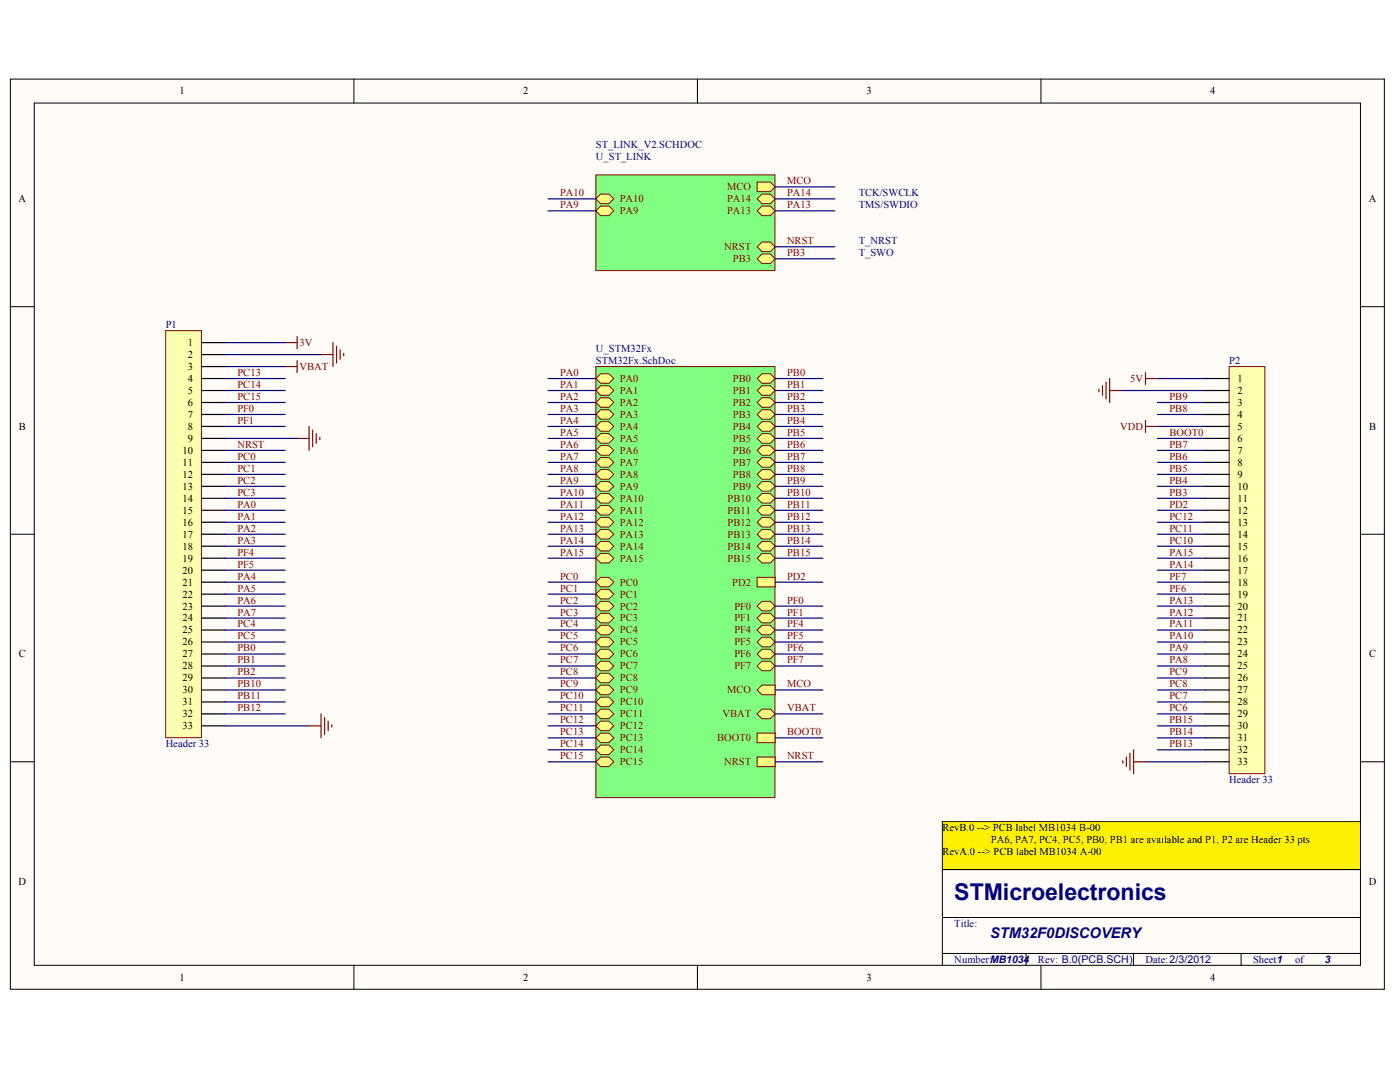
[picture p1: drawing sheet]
<svg xmlns="http://www.w3.org/2000/svg" width="271mm" height="207mm" viewBox="0 0 271 207" stroke-linecap="round" stroke-linejoin="round" font-family="sans-serif">
<g fill="#fffcf8" stroke="#000" stroke-width=".19">
<path d="M2 15.3h265.9v176h-265.9z"/>
<path d="M6.6 19.9h256.7v166.7h-256.7z"/>
</g>
<g fill="none" stroke="#000" stroke-width=".19">
<path d="M68.5 15.3v4.6M135 15.3v4.6M201.4 15.3v4.6M2 59.3h4.6M263.3 59.3h4.6M2 103.3h4.6M263.3 103.3h4.6M2 147.3h4.6M263.3 147.3h4.6M182.4 177.4h80.9M263.3 168.1h-80.9v18.6M68.5 186.7v4.6"/>
<path d="M135 186.7v4.6M182.4 184.4h80.9M198.6 184.4v2.3M201.4 186.7v4.6M219.4 184.4v2.3M240.2 184.4v2.3"/>
</g>
<path d="M115.3 33.8h34.7v18.5h-34.7z" fill="#80ff80" stroke="#800000" stroke-width=".19"/>
<g fill="#ffff80" stroke="#800000" stroke-width=".19">
<path d="M147.5 39.8h1.6l.9 1-.9 .9h-1.6l-1-.9z" fill-rule="evenodd"/>
<path d="M147.5 37.5h1.6l.9 1-.9 .9h-1.6l-1-.9z" fill-rule="evenodd"/>
<path d="M147.5 46.8h1.6l.9 .9-.9 .9h-1.6l-1-.9z" fill-rule="evenodd"/>
<path d="M147.5 49.1h1.6l.9 .9-.9 1h-1.6l-1-1z" fill-rule="evenodd"/>
<path d="M146.5 35.2h2.6l.9 .9-.9 1h-2.6z" fill-rule="evenodd"/>
<path d="M116.2 37.5h1.7l.9 1-.9 .9h-1.7l-.9-.9z" fill-rule="evenodd"/>
<path d="M116.2 39.8h1.7l.9 1-.9 .9h-1.7l-.9-.9z" fill-rule="evenodd"/>
</g>
<path d="M150 38.5h11.6M150 36.1h11.6M150 40.8h11.6M150 47.7h11.6M150 50h11.6" fill="none" stroke="#000080" stroke-width=".23"/>
<path d="M115.3 70.9h34.7v83.3h-34.7z" fill="#80ff80" stroke="#800000" stroke-width=".19"/>
<g fill="#ffff80" stroke="#800000" stroke-width=".19">
<path d="M116.2 102.4h1.7l.9 .9-.9 .9h-1.7l-.9-.9z" fill-rule="evenodd"/>
<path d="M116.2 104.7h1.7l.9 .9-.9 .9h-1.7l-.9-.9z" fill-rule="evenodd"/>
<path d="M116.2 107h1.7l.9 .9-.9 1h-1.7l-.9-1z" fill-rule="evenodd"/>
<path d="M116.2 100.1h1.7l.9 .9-.9 .9h-1.7l-.9-.9z" fill-rule="evenodd"/>
<path d="M116.2 72.3h1.7l.9 .9-.9 .9h-1.7l-.9-.9z" fill-rule="evenodd"/>
<path d="M116.2 74.6h1.7l.9 .9-.9 .9h-1.7l-.9-.9z" fill-rule="evenodd"/>
<path d="M116.2 76.9h1.7l.9 .9-.9 .9h-1.7l-.9-.9z" fill-rule="evenodd"/>
<path d="M116.2 79.2h1.7l.9 .9-.9 1h-1.7l-.9-1z" fill-rule="evenodd"/>
<path d="M116.2 81.5h1.7l.9 1-.9 .9h-1.7l-.9-.9z" fill-rule="evenodd"/>
<path d="M116.2 83.8h1.7l.9 1-.9 .9h-1.7l-.9-.9z" fill-rule="evenodd"/>
<path d="M116.2 86.2h1.7l.9 .9-.9 .9h-1.7l-.9-.9z" fill-rule="evenodd"/>
<path d="M116.2 88.5h1.7l.9 .9-.9 .9h-1.7l-.9-.9z" fill-rule="evenodd"/>
<path d="M116.2 90.8h1.7l.9 .9-.9 .9h-1.7l-.9-.9z" fill-rule="evenodd"/>
<path d="M116.2 93.1h1.7l.9 .9-.9 1h-1.7l-.9-1z" fill-rule="evenodd"/>
<path d="M116.2 95.4h1.7l.9 1-.9 .9h-1.7l-.9-.9z" fill-rule="evenodd"/>
<path d="M116.2 97.7h1.7l.9 1-.9 .9h-1.7l-.9-.9z" fill-rule="evenodd"/>
<path d="M147.5 100.1h1.6l.9 .9-.9 .9h-1.6l-1-.9z" fill-rule="evenodd"/>
<path d="M147.5 72.3h1.6l.9 .9-.9 .9h-1.6l-1-.9z" fill-rule="evenodd"/>
<path d="M147.5 74.6h1.6l.9 .9-.9 .9h-1.6l-1-.9z" fill-rule="evenodd"/>
<path d="M147.5 76.9h1.6l.9 .9-.9 .9h-1.6l-1-.9z" fill-rule="evenodd"/>
<path d="M147.5 79.2h1.6l.9 .9-.9 1h-1.6l-1-1z" fill-rule="evenodd"/>
<path d="M147.5 81.5h1.6l.9 1-.9 .9h-1.6l-1-.9z" fill-rule="evenodd"/>
<path d="M147.5 83.8h1.6l.9 1-.9 .9h-1.6l-1-.9z" fill-rule="evenodd"/>
<path d="M147.5 86.2h1.6l.9 .9-.9 .9h-1.6l-1-.9z" fill-rule="evenodd"/>
<path d="M147.5 88.5h1.6l.9 .9-.9 .9h-1.6l-1-.9z" fill-rule="evenodd"/>
<path d="M147.5 90.8h1.6l.9 .9-.9 .9h-1.6l-1-.9z" fill-rule="evenodd"/>
<path d="M147.5 93.1h1.6l.9 .9-.9 1h-1.6l-1-1z" fill-rule="evenodd"/>
<path d="M147.5 95.4h1.6l.9 1-.9 .9h-1.6l-1-.9z" fill-rule="evenodd"/>
<path d="M147.5 97.7h1.6l.9 1-.9 .9h-1.6l-1-.9z" fill-rule="evenodd"/>
<path d="M147.5 102.4h1.6l.9 .9-.9 .9h-1.6l-1-.9z" fill-rule="evenodd"/>
<path d="M147.5 104.7h1.6l.9 .9-.9 .9h-1.6l-1-.9z" fill-rule="evenodd"/>
<path d="M147.5 107h1.6l.9 .9-.9 1h-1.6l-1-1z" fill-rule="evenodd"/>
<path d="M116.2 118.6h1.7l.9 .9-.9 .9h-1.7l-.9-.9z" fill-rule="evenodd"/>
<path d="M116.2 146.4h1.7l.9 .9-.9 .9h-1.7l-.9-.9z" fill-rule="evenodd"/>
<path d="M116.2 144.1h1.7l.9 .9-.9 .9h-1.7l-.9-.9z" fill-rule="evenodd"/>
<path d="M116.2 141.7h1.7l.9 1-.9 .9h-1.7l-.9-.9z" fill-rule="evenodd"/>
<path d="M116.2 139.4h1.7l.9 1-.9 .9h-1.7l-.9-.9z" fill-rule="evenodd"/>
<path d="M116.2 137.1h1.7l.9 .9-.9 1h-1.7l-.9-1z" fill-rule="evenodd"/>
<path d="M116.2 134.8h1.7l.9 .9-.9 .9h-1.7l-.9-.9z" fill-rule="evenodd"/>
<path d="M116.2 132.5h1.7l.9 .9-.9 .9h-1.7l-.9-.9z" fill-rule="evenodd"/>
<path d="M116.2 130.2h1.7l.9 .9-.9 .9h-1.7l-.9-.9z" fill-rule="evenodd"/>
<path d="M116.2 127.8h1.7l.9 1-.9 .9h-1.7l-.9-.9z" fill-rule="evenodd"/>
<path d="M116.2 125.5h1.7l.9 1-.9 .9h-1.7l-.9-.9z" fill-rule="evenodd"/>
<path d="M116.2 123.2h1.7l.9 .9-.9 1h-1.7l-.9-1z" fill-rule="evenodd"/>
<path d="M116.2 120.9h1.7l.9 .9-.9 1h-1.7l-.9-1z" fill-rule="evenodd"/>
<path d="M116.2 116.3h1.7l.9 .9-.9 .9h-1.7l-.9-.9z" fill-rule="evenodd"/>
<path d="M116.2 114h1.7l.9 .9-.9 .9h-1.7l-.9-.9z" fill-rule="evenodd"/>
<path d="M116.2 111.6h1.7l.9 1-.9 .9h-1.7l-.9-.9z" fill-rule="evenodd"/>
<path d="M146.5 111.6h3.5v1.9h-3.5z" fill-rule="evenodd"/>
<path d="M146.5 141.7h3.5v1.9h-3.5z" fill-rule="evenodd"/>
<path d="M146.5 146.4h3.5v1.8h-3.5z" fill-rule="evenodd"/>
<path d="M147.5 132.5h2.5v1.8h-2.5l-1-.9z" fill-rule="evenodd"/>
<path d="M147.5 137.1h1.6l.9 .9-.9 1h-1.6l-1-1z" fill-rule="evenodd"/>
<path d="M147.5 127.8h1.6l.9 1-.9 .9h-1.6l-1-.9z" fill-rule="evenodd"/>
<path d="M147.5 125.5h1.6l.9 1-.9 .9h-1.6l-1-.9z" fill-rule="evenodd"/>
<path d="M147.5 123.2h1.6l.9 .9-.9 1h-1.6l-1-1z" fill-rule="evenodd"/>
<path d="M147.5 120.9h1.6l.9 .9-.9 1h-1.6l-1-1z" fill-rule="evenodd"/>
<path d="M147.5 118.6h1.6l.9 .9-.9 .9h-1.6l-1-.9z" fill-rule="evenodd"/>
<path d="M147.5 116.3h1.6l.9 .9-.9 .9h-1.6l-1-.9z" fill-rule="evenodd"/>
</g>
<g fill="none" stroke="#000080" stroke-width=".23">
<path d="M106.1 77.8h9.2M106.1 75.5h9.2M106.1 73.2h9.2M150 77.8h9.2M150 75.5h9.2M150 73.2h9.2M106.1 98.7h9.2M106.1 96.4h9.2M106.1 94h9.2M106.1 91.7h9.2M106.1 89.4h9.2M106.1 87.1h9.2"/>
<path d="M106.1 84.8h9.2M106.1 82.5h9.2M106.1 80.1h9.2M150 98.7h9.2M150 96.4h9.2M150 94h9.2M150 91.7h9.2M150 89.4h9.2M150 87.1h9.2M150 84.8h9.2M150 82.5h9.2M150 80.1h9.2"/>
<path d="M106.1 112.6h9.2M106.1 107.9h9.2M106.1 105.6h9.2M106.1 103.3h9.2M106.1 101h9.2M106.1 119.5h9.2M106.1 117.2h9.2M106.1 114.9h9.2M150 112.6h9.2M150 107.9h9.2M150 105.6h9.2M150 103.3h9.2"/>
<path d="M150 101h9.2M150 119.5h9.2M150 117.2h9.2M106.1 133.4h9.2M106.1 138h9.2M106.1 135.7h9.2M106.1 131.1h9.2M106.1 128.8h9.2M106.1 126.5h9.2M106.1 124.1h9.2M106.1 121.8h9.2M150 133.4h9.2"/>
<path d="M106.1 147.3h9.2M106.1 145h9.2M106.1 142.7h9.2M106.1 140.4h9.2M150 147.3h9.2M150 142.7h9.2"/>
</g>
<path d="M182.4 158.9h80.9v9.2h-80.9z" fill="#fdf101" stroke="#000" stroke-width=".19"/>
<g fill="none" stroke="#800000" stroke-width=".23">
<path d="M55.2 70.9h2.3M55.2 66.2h2.3M57.5 65.1v2.3M57.5 69.7v2.3M62.1 68.6h2.3M64.4 66.2v4.7M65.1 66.9v3.3M65.8 67.6v1.9M66.5 68.3v.5M212.7 75.3v.4M213.4 74.6v1.8M214.1 73.9v3.2"/>
<path d="M214.7 73.2v4.6M214.7 75.5h2.4M221.7 72v2.3M221.7 73.2h2.3M57.5 84.8h2.3M59.8 82.5v4.6M60.5 83.1v3.3M61.2 83.8v1.9M61.9 84.5v.5M221.7 81.3v2.3M221.7 82.5h2.3M62.1 138v4.7"/>
<path d="M62.8 138.7v3.3M63.5 139.4v1.9M59.8 140.4h2.3M64.2 140.1v.5M217.3 147.1v.4M218 146.4v1.8M218.7 145.7v3.2M219.4 145v4.6M219.4 147.3h2.3"/>
</g>
<g fill="none" stroke="#000080" stroke-width=".23">
<path d="M106.1 38.5h9.2M106.1 40.8h9.2M43.6 70.9h11.6M43.6 75.5h11.6M43.6 73.2h11.6M43.6 66.2h11.6M43.6 68.6h18.5M43.6 77.8h11.6M217.1 75.5h16.1M224 73.2h9.2M224 77.8h9.2M43.6 96.4h11.6"/>
<path d="M43.6 98.7h11.6M43.6 94h11.6M43.6 89.4h11.6M43.6 91.7h11.6M43.6 84.8h13.9M43.6 80.1h11.6M43.6 82.5h11.6M43.6 87.1h11.6M224 96.4h9.2M224 98.7h9.2M224 94h9.2M224 89.4h9.2"/>
<path d="M224 91.7h9.2M224 84.8h9.2M224 80.1h9.2M224 82.5h9.2M224 87.1h9.2M43.6 117.2h11.6M43.6 119.5h11.6M43.6 114.9h11.6M43.6 103.3h11.6M43.6 110.2h11.6M43.6 112.6h11.6M43.6 101h11.6"/>
<path d="M43.6 105.6h11.6M43.6 107.9h11.6M224 117.2h9.2M224 119.5h9.2M224 114.9h9.2M224 103.3h9.2M224 110.2h9.2M224 112.6h9.2M224 101h9.2M224 105.6h9.2M224 107.9h9.2M43.6 128.8h11.6"/>
<path d="M43.6 126.5h11.6M43.6 124.1h11.6M43.6 121.8h11.6M43.6 131.1h11.6M150 128.8h9.2M150 126.5h9.2M150 124.1h9.2M150 121.8h9.2M150 138h9.2M224 128.8h9.2M224 126.5h9.2M224 124.1h9.2"/>
<path d="M224 121.8h9.2M224 131.1h9.2M224 133.4h9.2M224 135.7h9.2M224 138h9.2M43.6 140.4h16.2M221.7 147.3h11.5"/>
</g>
<path d="M32.1 63.9h6.9v78.7h-6.9z" fill="#ffffb0" stroke="#800000" stroke-width=".19"/>
<g fill="none" stroke="#000" stroke-width=".23">
<path d="M39 66.2h4.6M39 68.6h4.6M39 70.9h4.6M39 73.2h4.6M39 75.5h4.6M39 77.8h4.6M39 80.1h4.6M39 82.5h4.6M39 84.8h4.6M39 87.1h4.6M39 89.4h4.6M39 91.7h4.6"/>
<path d="M39 94h4.6M39 96.4h4.6M39 98.7h4.6M39 101h4.6M39 103.3h4.6M39 105.6h4.6M39 107.9h4.6M39 110.2h4.6M39 112.6h4.6M39 114.9h4.6M39 117.2h4.6M39 119.5h4.6"/>
<path d="M39 121.8h4.6M39 124.1h4.6M39 126.5h4.6M39 128.8h4.6M39 131.1h4.6M39 133.4h4.6M39 135.7h4.6M39 138h4.6M39 140.4h4.6"/>
</g>
<path d="M237.9 70.9h6.9v78.7h-6.9z" fill="#ffffb0" stroke="#800000" stroke-width=".19"/>
<g fill="none" stroke="#000" stroke-width=".23">
<path d="M233.2 73.2h4.7M233.2 75.5h4.7M233.2 77.8h4.7M233.2 80.1h4.7M233.2 82.5h4.7M233.2 84.8h4.7M233.2 87.1h4.7M233.2 89.4h4.7M233.2 91.7h4.7M233.2 94h4.7M233.2 96.4h4.7M233.2 98.7h4.7"/>
<path d="M233.2 101h4.7M233.2 103.3h4.7M233.2 105.6h4.7M233.2 107.9h4.7M233.2 110.2h4.7M233.2 112.6h4.7M233.2 114.9h4.7M233.2 117.2h4.7M233.2 119.5h4.7M233.2 121.8h4.7M233.2 124.1h4.7M233.2 126.5h4.7"/>
<path d="M233.2 128.8h4.7M233.2 131.1h4.7M233.2 133.4h4.7M233.2 135.7h4.7M233.2 138h4.7M233.2 140.4h4.7M233.2 142.7h4.7M233.2 145h4.7M233.2 147.3h4.7"/>
</g>
<path d="M43.6 135.7h11.6M43.6 133.4h11.6M43.6 138h11.6M224 140.4h9.2M224 142.7h9.2M224 145h9.2" fill="none" stroke="#000080" stroke-width=".23"/>
<text font-size="4.5" fill="#000080" x="184.7" y="174">STMicroelectronics</text>
<text font-size="2.8" fill="#000080" x="191.6" y="181.4">STM32F0DISCOVERY</text>
<g font-size="2">
<text x="34.7" y="18.3">1</text>
<text x="101.2" y="18.3">2</text>
<text x="167.7" y="18.3">3</text>
<text x="234.2" y="18.3">4</text>
<text x="3.6" y="39.1">A</text>
<text x="264.9" y="39.1">A</text>
<text x="36.3" y="66.9">1</text>
<text x="36.3" y="69.2">2</text>
<text x="36.3" y="71.5">3</text>
<text x="36.3" y="73.8">4</text>
<text x="36.3" y="76.2">5</text>
<text x="239.5" y="73.8">1</text>
<text x="239.5" y="76.2">2</text>
<text x="3.6" y="83.1">B</text>
<text x="36.3" y="78.5">6</text>
<text x="36.3" y="80.8">7</text>
<text x="36.3" y="83.1">8</text>
<text x="239.5" y="78.5">3</text>
<text x="239.5" y="80.8">4</text>
<text x="239.5" y="83.1">5</text>
<text x="264.9" y="83.1">B</text>
<text x="35.3" y="87.7">10</text>
<text x="36.3" y="85.4">9</text>
<text x="239.5" y="85.4">6</text>
<text x="239.5" y="87.7">7</text>
<text x="35.3" y="90.1">11</text>
<text x="35.3" y="92.4">12</text>
<text x="35.3" y="94.7">13</text>
<text x="239.5" y="90.1">8</text>
<text x="239.5" y="92.4">9</text>
<text x="239.5" y="94.7">10</text>
<text x="35.3" y="97">14</text>
<text x="35.3" y="99.3">15</text>
<text x="35.3" y="101.6">16</text>
<text x="239.5" y="97">11</text>
<text x="239.5" y="99.3">12</text>
<text x="239.5" y="101.6">13</text>
<text x="35.3" y="104">17</text>
<text x="35.3" y="106.3">18</text>
<text x="239.5" y="104">14</text>
<text x="239.5" y="106.3">15</text>
<text x="35.3" y="108.6">19</text>
<text x="35.3" y="110.9">20</text>
<text x="35.3" y="113.2">21</text>
<text x="239.5" y="108.6">16</text>
<text x="239.5" y="110.9">17</text>
<text x="239.5" y="113.2">18</text>
<text x="35.3" y="115.5">22</text>
<text x="35.3" y="117.9">23</text>
<text x="239.5" y="115.5">19</text>
<text x="239.5" y="117.9">20</text>
<text x="35.3" y="120.2">24</text>
<text x="35.3" y="122.5">25</text>
<text x="35.3" y="124.8">26</text>
<text x="239.5" y="120.2">21</text>
<text x="239.5" y="122.5">22</text>
<text x="239.5" y="124.8">23</text>
<text x="3.6" y="127.1">C</text>
<text x="35.3" y="127.1">27</text>
<text x="35.3" y="129.4">28</text>
<text x="35.3" y="131.7">29</text>
<text x="239.5" y="127.1">24</text>
<text x="239.5" y="129.4">25</text>
<text x="239.5" y="131.7">26</text>
<text x="264.9" y="127.1">C</text>
<text x="35.3" y="134.1">30</text>
<text x="35.3" y="136.4">31</text>
<text x="239.5" y="134.1">27</text>
<text x="239.5" y="136.4">28</text>
<text x="35.3" y="138.7">32</text>
<text x="35.3" y="141">33</text>
<text x="239.5" y="138.7">29</text>
<text x="239.5" y="141">30</text>
<text x="239.5" y="143.3">31</text>
<text x="239.5" y="145.6">32</text>
<text x="239.5" y="148">33</text>
<text x="182.4" y="160.7">RevB.0 --&gt; PCB label MB1034 B-00</text>
<text x="182.4" y="165.3">RevA.0 --&gt; PCB label MB1034 A-00</text>
<text x="191.8" y="163">PA6, PA7, PC4, PC5, PB0, PB1 are available and P1, P2 are Header 33 pts</text>
<text x="3.6" y="171.1">D</text>
<text x="264.9" y="171.1">D</text>
<text x="34.7" y="189.6">1</text>
<text x="101.2" y="189.6">2</text>
<text x="167.7" y="189.6">3</text>
<text x="234.2" y="189.6">4</text>
</g>
<g font-size="2" fill="#000080">
<text x="115.3" y="28.7">ST_LINK_V2.SCHDOC</text>
<text x="115.3" y="31">U_ST_LINK</text>
<text x="166.2" y="38">TCK/SWCLK</text>
<text x="166.2" y="40.3">TMS/SWDIO</text>
<text x="166.2" y="47.2">T_NRST</text>
<text x="166.2" y="49.5">T_SWO</text>
<text x="32.1" y="63.4">P1</text>
<text x="115.3" y="68.1">U_STM32Fx</text>
<text x="115.3" y="70.4">STM32Fx.SchDoc</text>
<text x="237.9" y="70.4">P2</text>
<text x="32.1" y="144.5">Header 33</text>
<text x="237.9" y="151.4">Header 33</text>
<text x="184.7" y="179.2">Title:</text>
<text x="184.7" y="186.2">Number:MB1034</text>
<text x="200.9" y="186.2">Rev: B.0(PCB.SCH)</text>
<text x="221.7" y="186.2">Date:2/3/2012</text>
<text x="242.5" y="186.2">Sheet1</text>
<text x="250.6" y="186.2">of</text>
<text x="256.4" y="186.2">3</text>
</g>
<g font-size="2" fill="#800000">
<text x="152.3" y="35.6">MCO</text>
<text x="108.4" y="38">PA10</text>
<text x="108.4" y="40.3">PA9</text>
<text x="119.9" y="39.1">PA10</text>
<text x="119.9" y="41.4">PA9</text>
<text x="140.7" y="41.4">PA13</text>
<text x="140.7" y="39.1">PA14</text>
<text x="140.7" y="36.8">MCO</text>
<text x="152.3" y="40.3">PA13</text>
<text x="152.3" y="38">PA14</text>
<text x="152.3" y="47.2">NRST</text>
<text x="140.1" y="48.4">NRST</text>
<text x="141.8" y="50.7">PB3</text>
<text x="152.3" y="49.5">PB3</text>
<text x="58" y="71.5">VBAT</text>
<text x="58" y="66.9">3V</text>
<text x="45.9" y="77.3">PC15</text>
<text x="45.9" y="75">PC14</text>
<text x="45.9" y="72.7">PC13</text>
<text x="108.4" y="72.7">PA0</text>
<text x="108.4" y="75">PA1</text>
<text x="108.4" y="77.3">PA2</text>
<text x="119.9" y="73.8">PA0</text>
<text x="119.9" y="76.2">PA1</text>
<text x="141.8" y="73.8">PB0</text>
<text x="141.8" y="76.2">PB1</text>
<text x="152.3" y="72.7">PB0</text>
<text x="152.3" y="75">PB1</text>
<text x="152.3" y="77.3">PB2</text>
<text x="218.7" y="73.8">5V</text>
<text x="226.3" y="77.3">PB9</text>
<text x="45.9" y="82">PF1</text>
<text x="45.9" y="79.6">PF0</text>
<text x="108.4" y="79.6">PA3</text>
<text x="108.4" y="82">PA4</text>
<text x="119.9" y="78.5">PA2</text>
<text x="119.9" y="80.8">PA3</text>
<text x="119.9" y="83.1">PA4</text>
<text x="141.8" y="78.5">PB2</text>
<text x="141.8" y="80.8">PB3</text>
<text x="141.8" y="83.1">PB4</text>
<text x="152.3" y="79.6">PB3</text>
<text x="152.3" y="82">PB4</text>
<text x="216.8" y="83.1">VDD</text>
<text x="226.3" y="79.6">PB8</text>
<text x="45.9" y="88.9">PC0</text>
<text x="45.9" y="86.6">NRST</text>
<text x="108.4" y="84.3">PA5</text>
<text x="108.4" y="86.6">PA6</text>
<text x="108.4" y="88.9">PA7</text>
<text x="119.9" y="85.4">PA5</text>
<text x="119.9" y="87.7">PA6</text>
<text x="141.8" y="85.4">PB5</text>
<text x="141.8" y="87.7">PB6</text>
<text x="152.3" y="84.3">PB5</text>
<text x="152.3" y="86.6">PB6</text>
<text x="152.3" y="88.9">PB7</text>
<text x="226.3" y="84.3">BOOT0</text>
<text x="226.3" y="88.9">PB6</text>
<text x="226.3" y="86.6">PB7</text>
<text x="45.9" y="91.2">PC1</text>
<text x="45.9" y="93.5">PC2</text>
<text x="45.9" y="95.9">PC3</text>
<text x="108.4" y="91.2">PA8</text>
<text x="108.4" y="93.5">PA9</text>
<text x="108.4" y="95.9">PA10</text>
<text x="119.9" y="90.1">PA7</text>
<text x="119.9" y="92.4">PA8</text>
<text x="119.9" y="94.7">PA9</text>
<text x="141.8" y="90.1">PB7</text>
<text x="141.8" y="92.4">PB8</text>
<text x="141.8" y="94.7">PB9</text>
<text x="152.3" y="91.2">PB8</text>
<text x="152.3" y="93.5">PB9</text>
<text x="152.3" y="95.9">PB10</text>
<text x="226.3" y="95.9">PB3</text>
<text x="226.3" y="93.5">PB4</text>
<text x="226.3" y="91.2">PB5</text>
<text x="45.9" y="98.2">PA0</text>
<text x="45.9" y="100.5">PA1</text>
<text x="108.4" y="98.2">PA11</text>
<text x="108.4" y="100.5">PA12</text>
<text x="119.9" y="101.6">PA12</text>
<text x="119.9" y="97">PA10</text>
<text x="119.9" y="99.3">PA11</text>
<text x="140.8" y="101.6">PB12</text>
<text x="140.8" y="97">PB10</text>
<text x="140.8" y="99.3">PB11</text>
<text x="152.3" y="98.2">PB11</text>
<text x="152.3" y="100.5">PB12</text>
<text x="226.3" y="100.5">PC12</text>
<text x="226.3" y="98.2">PD2</text>
<text x="45.9" y="105.1">PA3</text>
<text x="45.9" y="102.8">PA2</text>
<text x="45.9" y="107.4">PF4</text>
<text x="108.4" y="102.8">PA13</text>
<text x="108.4" y="105.1">PA14</text>
<text x="108.4" y="107.4">PA15</text>
<text x="119.9" y="104">PA13</text>
<text x="119.9" y="106.3">PA14</text>
<text x="140.8" y="104">PB13</text>
<text x="140.8" y="106.3">PB14</text>
<text x="152.3" y="102.8">PB13</text>
<text x="152.3" y="105.1">PB14</text>
<text x="152.3" y="107.4">PB15</text>
<text x="226.3" y="107.4">PA15</text>
<text x="226.3" y="105.1">PC10</text>
<text x="226.3" y="102.8">PC11</text>
<text x="45.9" y="112.1">PA4</text>
<text x="45.9" y="109.7">PF5</text>
<text x="108.4" y="112.1">PC0</text>
<text x="119.9" y="108.6">PA15</text>
<text x="119.9" y="113.2">PC0</text>
<text x="140.8" y="108.6">PB15</text>
<text x="141.7" y="113.2">PD2</text>
<text x="152.3" y="112.1">PD2</text>
<text x="226.3" y="109.7">PA14</text>
<text x="226.3" y="112.1">PF7</text>
<text x="45.9" y="114.4">PA5</text>
<text x="45.9" y="116.7">PA6</text>
<text x="45.9" y="119">PA7</text>
<text x="108.4" y="114.4">PC1</text>
<text x="108.4" y="116.7">PC2</text>
<text x="108.4" y="119">PC3</text>
<text x="119.9" y="117.9">PC2</text>
<text x="119.9" y="115.5">PC1</text>
<text x="142.1" y="117.9">PF0</text>
<text x="152.3" y="116.7">PF0</text>
<text x="152.3" y="119">PF1</text>
<text x="226.3" y="119">PA12</text>
<text x="226.3" y="116.7">PA13</text>
<text x="226.3" y="114.4">PF6</text>
<text x="45.9" y="121.3">PC4</text>
<text x="45.9" y="123.6">PC5</text>
<text x="45.9" y="126">PB0</text>
<text x="108.4" y="121.3">PC4</text>
<text x="108.4" y="123.6">PC5</text>
<text x="108.4" y="126">PC6</text>
<text x="119.9" y="120.2">PC3</text>
<text x="119.9" y="124.8">PC5</text>
<text x="119.9" y="122.5">PC4</text>
<text x="142.1" y="124.8">PF5</text>
<text x="142.1" y="122.5">PF4</text>
<text x="142.1" y="120.2">PF1</text>
<text x="152.3" y="121.3">PF4</text>
<text x="152.3" y="123.6">PF5</text>
<text x="152.3" y="126">PF6</text>
<text x="226.3" y="126">PA9</text>
<text x="226.3" y="123.6">PA10</text>
<text x="226.3" y="121.3">PA11</text>
<text x="45.9" y="130.6">PB2</text>
<text x="45.9" y="128.3">PB1</text>
<text x="108.4" y="128.3">PC7</text>
<text x="108.4" y="130.6">PC8</text>
<text x="119.9" y="131.7">PC8</text>
<text x="119.9" y="129.4">PC7</text>
<text x="119.9" y="127.1">PC6</text>
<text x="142.1" y="129.4">PF7</text>
<text x="142.1" y="127.1">PF6</text>
<text x="152.3" y="128.3">PF7</text>
<text x="226.3" y="130.6">PC9</text>
<text x="226.3" y="128.3">PA8</text>
<text x="45.9" y="137.5">PB12</text>
<text x="45.9" y="132.9">PB10</text>
<text x="45.9" y="135.2">PB11</text>
<text x="108.4" y="132.9">PC9</text>
<text x="108.4" y="135.2">PC10</text>
<text x="108.4" y="137.5">PC11</text>
<text x="119.9" y="136.4">PC10</text>
<text x="119.9" y="134.1">PC9</text>
<text x="140.7" y="134.1">MCO</text>
<text x="152.3" y="132.9">MCO</text>
<text x="152.3" y="137.5">VBAT</text>
<text x="226.3" y="135.2">PC7</text>
<text x="226.3" y="132.9">PC8</text>
<text x="226.3" y="137.5">PC6</text>
<text x="108.4" y="139.9">PC12</text>
<text x="108.4" y="142.2">PC13</text>
<text x="119.9" y="143.3">PC13</text>
<text x="119.9" y="141">PC12</text>
<text x="119.9" y="138.7">PC11</text>
<text x="138.8" y="143.3">BOOT0</text>
<text x="139.8" y="138.7">VBAT</text>
<text x="152.3" y="142.2">BOOT0</text>
<text x="226.3" y="142.2">PB14</text>
<text x="226.3" y="139.9">PB15</text>
<text x="108.4" y="144.5">PC14</text>
<text x="108.4" y="146.8">PC15</text>
<text x="119.9" y="148">PC15</text>
<text x="119.9" y="145.6">PC14</text>
<text x="140.1" y="148">NRST</text>
<text x="152.3" y="146.8">NRST</text>
<text x="226.3" y="144.5">PB13</text>
</g>
</svg>
